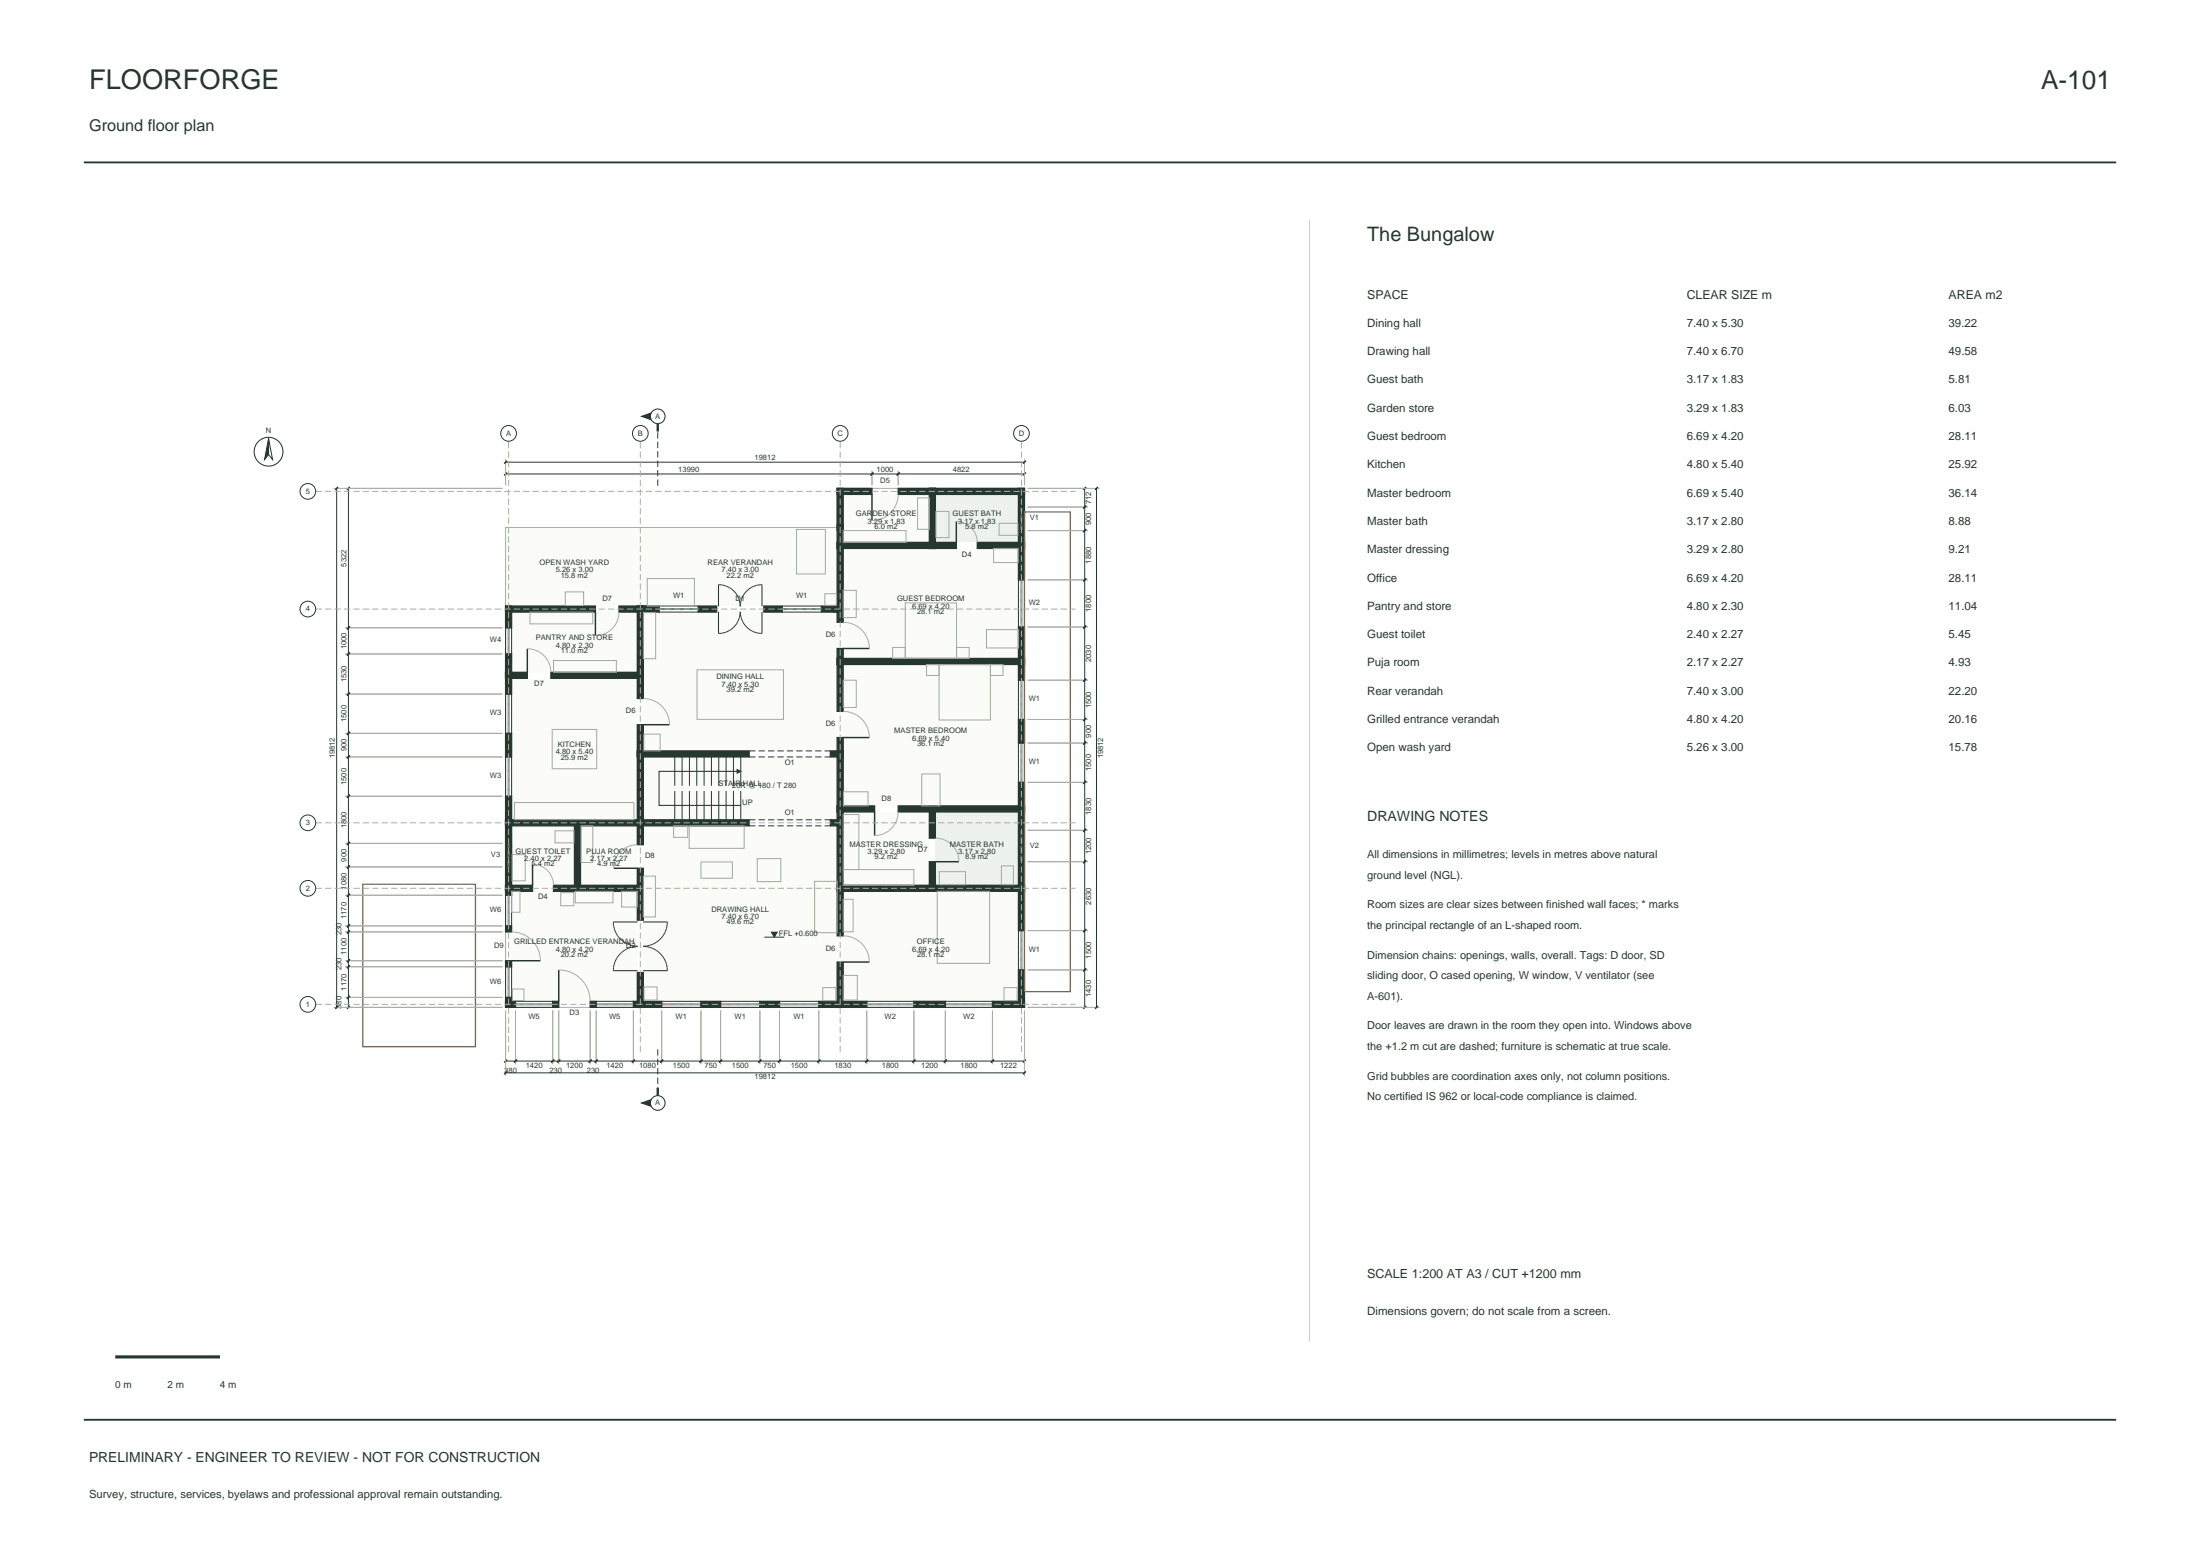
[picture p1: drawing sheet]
<svg xmlns="http://www.w3.org/2000/svg" width="420mm" height="297mm" viewBox="0 0 420 297" stroke-linecap="round" stroke-linejoin="round" font-family="sans-serif">
<path d="M16 31h388M16 271h388" fill="none" stroke="#25372f" stroke-width=".35"/>
<g fill="#fbfbf7">
<path d="M122.8 116.8h37v26.5h-37z" fill-rule="evenodd"/>
<path d="M122.8 157.6h37v33.5h-37z" fill-rule="evenodd"/>
</g>
<path d="M178.6 94.4h15.8v9.1h-15.8z" fill-rule="evenodd" fill="#eef2ef"/>
<g fill="#fbfbf7">
<path d="M161 94.4h16.4v9.1h-16.4z" fill-rule="evenodd"/>
<path d="M161 104.7h33.4v21h-33.4z" fill-rule="evenodd"/>
<path d="M97.7 129.5h24v27h-24z" fill-rule="evenodd"/>
<path d="M161 126.8h33.4v27h-33.4z" fill-rule="evenodd"/>
</g>
<path d="M178.6 155h15.8v14h-15.8z" fill-rule="evenodd" fill="#eef2ef"/>
<g fill="#fbfbf7">
<path d="M161 155h16.4v14h-16.4z" fill-rule="evenodd"/>
<path d="M161 170.1h33.4v21h-33.4z" fill-rule="evenodd"/>
<path d="M97.7 116.8h24v11.5h-24z" fill-rule="evenodd"/>
<path d="M97.7 157.6h12v11.4h-12z" fill-rule="evenodd"/>
<path d="M110.8 157.6h10.9v11.4h-10.9z" fill-rule="evenodd"/>
<path d="M122.8 100.7h37v15h-37z" fill-rule="evenodd"/>
<path d="M122.8 144.5h37v12h-37z" fill-rule="evenodd"/>
<path d="M97.7 170.1h24v21h-24z" fill-rule="evenodd"/>
<path d="M96.5 100.7h26.3v15h-26.3z" fill-rule="evenodd"/>
</g>
<g fill="none" stroke="#a8afa4" stroke-width=".19">
<path d="M63.7 93.2h32.2M96.5 87.6v5M166.5 89.9v2.7M171.5 94.4a5 5 0 0 1-5 5M171.5 89.9v2.7M182.6 99.5a4 4 0 0 1 4 4M195.6 87.6v5M196.2 93.2h13.7M196.2 96.8h11.5M65.9 119.8h30M96.5 100.7h63.3v-7.5h35.8v99.1h-99.1zM118.2 116.8a4.5 4.5 0 0 1-4.5 4.5"/>
<path d="M161 118.8a5 5 0 0 1 5 5M196.2 119.7h11.5M196.2 110.7h11.5M196.2 101.3h11.5M65.9 140h30M65.9 132.5h30M65.9 124.8h30M100.7 123.8a4.5 4.5 0 0 1 4.5 4.5M122.8 133.3a5 5 0 0 1 5 5M161 135.8a5 5 0 0 1 5 5M196.2 137.3h11.5M196.2 129.8h11.5"/>
<path d="M65.9 152h30M65.9 144.5h30M171.5 155a4.5 4.5 0 0 1-4.5 4.5M178.6 160a4.5 4.5 0 0 1 4.5 4.5M196.2 158.5h11.5M196.2 149.3h11.5M196.2 141.8h11.5M65.9 177.9h30M65.9 176.7h30M65.9 170.9h30M65.9 165.5h30M65.9 161h30"/>
<path d="M97.7 177.9a5.5 5.5 0 0 1 5.5 5.5M101.7 165a4 4 0 0 1 4 4M121.7 161.2a4.5 4.5 0 0 0-4.5 4.5M161 178.6a5 5 0 0 1 5 5M196.2 177.6h11.5M196.2 164.5h11.5M63.7 192.3h32.2M65.9 190.4h30M65.9 184.5h30M65.9 183.4h30M96.5 192.9v12.5M98.4 192.9v10.2"/>
<path d="M105.5 192.9v10.2M106.7 185.1a6 6 0 0 1 6 6M106.7 192.9v10.2M112.7 192.9v10.2M113.8 192.9v10.2M120.9 192.9v10.2M126.3 192.9v10.2M133.8 192.9v10.2M137.6 192.9v10.2M145.1 192.9v10.2M148.8 192.9v10.2M156.3 192.9v10.2"/>
<path d="M165.5 192.9v10.2M174.5 192.9v10.2M180.5 192.9v10.2M189.5 192.9v10.2M195.6 192.9v12.5M196.2 192.3h13.7M196.2 185.1h11.5"/>
</g>
<g fill="#25372f" stroke="#25372f" stroke-width=".25">
<path d="M96.5 169h1.2v1.9h-1.2z" fill-rule="evenodd"/>
<path d="M96.5 176.7h1.2v1.2h-1.2z" fill-rule="evenodd"/>
<path d="M96.5 190.4h1.2v1.9h-1.2z" fill-rule="evenodd"/>
<path d="M96.5 183.4h1.2v1.1h-1.2z" fill-rule="evenodd"/>
<path d="M120.9 191.1h1.9v1.2h-1.9z" fill-rule="evenodd"/>
<path d="M112.7 191.1h1.1v1.2h-1.1z" fill-rule="evenodd"/>
<path d="M96.5 191.1h1.9v1.2h-1.9z" fill-rule="evenodd"/>
<path d="M105.5 191.1h1.2v1.2h-1.2z" fill-rule="evenodd"/>
<path d="M96.5 156.5h1.2v13.6h-1.2z" fill-rule="evenodd"/>
<path d="M105.7 169h5.1v1.1h-5.1z" fill-rule="evenodd"/>
<path d="M96.5 169h5.2v1.1h-5.2z" fill-rule="evenodd"/>
<path d="M96.5 128.3h1.2v4.2h-1.2z" fill-rule="evenodd"/>
<path d="M96.5 140h1.2v4.5h-1.2z" fill-rule="evenodd"/>
<path d="M96.5 152h1.2v5.6h-1.2z" fill-rule="evenodd"/>
<path d="M96.5 156.5h14.3v1.1h-14.3z" fill-rule="evenodd"/>
<path d="M96.5 115.7h1.2v4.1h-1.2z" fill-rule="evenodd"/>
<path d="M96.5 124.8h1.2v4.7h-1.2z" fill-rule="evenodd"/>
<path d="M105.2 128.3h17.6v1.2h-17.6z" fill-rule="evenodd"/>
<path d="M96.5 128.3h4.2v1.2h-4.2z" fill-rule="evenodd"/>
<path d="M118.2 115.7h4.6v1.1h-4.6z" fill-rule="evenodd"/>
<path d="M96.5 115.7h17.2v1.1h-17.2z" fill-rule="evenodd"/>
<path d="M109.7 156.5h1.1v13.6h-1.1z" fill-rule="evenodd"/>
<path d="M109.7 169h13.1v1.1h-13.1z" fill-rule="evenodd"/>
<path d="M109.7 156.5h13.1v1.1h-13.1z" fill-rule="evenodd"/>
<path d="M121.7 169h1.1v6.6h-1.1z" fill-rule="evenodd"/>
<path d="M121.7 185.6h1.1v6.7h-1.1z" fill-rule="evenodd"/>
<path d="M156.3 191.1h4.7v1.2h-4.7z" fill-rule="evenodd"/>
<path d="M145.1 191.1h3.7v1.2h-3.7z" fill-rule="evenodd"/>
<path d="M133.8 191.1h3.8v1.2h-3.8z" fill-rule="evenodd"/>
<path d="M121.7 191.1h4.6v1.2h-4.6z" fill-rule="evenodd"/>
<path d="M121.7 156.5h1.1v4.7h-1.1z" fill-rule="evenodd"/>
<path d="M121.7 165.7h1.1v4.4h-1.1z" fill-rule="evenodd"/>
<path d="M121.7 143.3h1.1v14.3h-1.1z" fill-rule="evenodd"/>
<path d="M158.5 156.5h2.5v1.1h-2.5z" fill-rule="evenodd"/>
<path d="M121.7 156.5h21.3v1.1h-21.3z" fill-rule="evenodd"/>
<path d="M121.7 128.3h1.1v5h-1.1z" fill-rule="evenodd"/>
<path d="M121.7 138.3h1.1v6.2h-1.1z" fill-rule="evenodd"/>
<path d="M158.5 143.3h2.5v1.2h-2.5z" fill-rule="evenodd"/>
<path d="M121.7 143.3h21.3v1.2h-21.3z" fill-rule="evenodd"/>
<path d="M121.7 115.7h1.1v13.8h-1.1z" fill-rule="evenodd"/>
<path d="M121.7 115.7h1.7v1.1h-1.7z" fill-rule="evenodd"/>
<path d="M156.8 115.7h3.6v1.1h-3.6z" fill-rule="evenodd"/>
<path d="M133.3 115.7h3.5v1.1h-3.5z" fill-rule="evenodd"/>
<path d="M145.8 115.7h3.5v1.1h-3.5z" fill-rule="evenodd"/>
<path d="M122.2 115.7h3.6v1.1h-3.6z" fill-rule="evenodd"/>
<path d="M159.2 115.7h1.8v1.1h-1.8z" fill-rule="evenodd"/>
<path d="M159.8 169h1.2v9.6h-1.2z" fill-rule="evenodd"/>
<path d="M159.8 183.6h1.2v8.7h-1.2z" fill-rule="evenodd"/>
<path d="M189.5 191.1h6.1v1.2h-6.1z" fill-rule="evenodd"/>
<path d="M174.5 191.1h6v1.2h-6z" fill-rule="evenodd"/>
<path d="M159.8 191.1h5.7v1.2h-5.7z" fill-rule="evenodd"/>
<path d="M159.8 156.5h1.2v13.6h-1.2z" fill-rule="evenodd"/>
<path d="M159.8 169h18.8v1.1h-18.8z" fill-rule="evenodd"/>
<path d="M159.8 153.8h1.2v3.8h-1.2z" fill-rule="evenodd"/>
<path d="M159.8 143.3h1.2v11.7h-1.2z" fill-rule="evenodd"/>
<path d="M171.5 153.8h7.1v1.2h-7.1z" fill-rule="evenodd"/>
<path d="M159.8 153.8h7.2v1.2h-7.2z" fill-rule="evenodd"/>
<path d="M159.8 125.7h1.2v10.1h-1.2z" fill-rule="evenodd"/>
<path d="M159.8 140.8h1.2v3.7h-1.2z" fill-rule="evenodd"/>
<path d="M159.8 115.7h1.2v3.1h-1.2z" fill-rule="evenodd"/>
<path d="M159.8 123.8h1.2v3h-1.2z" fill-rule="evenodd"/>
<path d="M159.8 125.7h35.8v1.1h-35.8z" fill-rule="evenodd"/>
<path d="M159.8 115.1h1.2v1.7h-1.2z" fill-rule="evenodd"/>
<path d="M159.8 103.5h1.2v12.8h-1.2z" fill-rule="evenodd"/>
<path d="M159.8 100.1h1.2v4.6h-1.2z" fill-rule="evenodd"/>
<path d="M159.8 93.2h1.2v8.1h-1.2z" fill-rule="evenodd"/>
<path d="M159.8 103.5h18.8v1.2h-18.8z" fill-rule="evenodd"/>
<path d="M171.5 93.2h7.1v1.2h-7.1z" fill-rule="evenodd"/>
<path d="M159.8 93.2h6.7v1.2h-6.7z" fill-rule="evenodd"/>
<path d="M177.4 153.8h1.2v6.2h-1.2z" fill-rule="evenodd"/>
<path d="M177.4 164.5h1.2v5.6h-1.2z" fill-rule="evenodd"/>
<path d="M177.4 169h18.2v1.1h-18.2z" fill-rule="evenodd"/>
<path d="M177.4 153.8h18.2v1.2h-18.2z" fill-rule="evenodd"/>
<path d="M177.4 93.2h1.2v11.5h-1.2z" fill-rule="evenodd"/>
<path d="M186.6 103.5h9v1.2h-9z" fill-rule="evenodd"/>
<path d="M177.4 103.5h5.2v1.2h-5.2z" fill-rule="evenodd"/>
<path d="M177.4 93.2h18.2v1.2h-18.2z" fill-rule="evenodd"/>
<path d="M194.4 169h1.2v8.6h-1.2z" fill-rule="evenodd"/>
<path d="M194.4 185.1h1.2v7.2h-1.2z" fill-rule="evenodd"/>
<path d="M194.4 153.8h1.2v16.3h-1.2z" fill-rule="evenodd"/>
<path d="M194.4 125.7h1.2v4.1h-1.2z" fill-rule="evenodd"/>
<path d="M194.4 137.3h1.2v4.5h-1.2z" fill-rule="evenodd"/>
<path d="M194.4 149.3h1.2v5.7h-1.2z" fill-rule="evenodd"/>
<path d="M194.4 103.5h1.2v7.2h-1.2z" fill-rule="evenodd"/>
<path d="M194.4 119.7h1.2v7.1h-1.2z" fill-rule="evenodd"/>
<path d="M194.4 93.2h1.2v11.5h-1.2z" fill-rule="evenodd"/>
</g>
<g fill="none" stroke="#25372f" stroke-width=".19">
<path d="M51.3 83.7l.7 4-.7-.9zM64.3 93.2v99.1M66.5 93.2v99.1M96.5 90.5h99.1M96.5 88.2h99.1M194.4 96.8h1.2M207.1 93.2v99.1M209.3 93.2v99.1M96.5 119.8h1.2v5h-1.2zM125.8 115.7h7.5v1.1h-7.5zM149.3 115.7h7.5v1.1h-7.5zM194.4 101.3h1.2"/>
<path d="M194.4 110.7h1.2v9h-1.2zM96.5 132.5h1.2v7.5h-1.2zM194.4 129.8h1.2v7.5h-1.2zM96.5 144.5h1.2v7.5h-1.2zM128.8 144.5v5.5M128.8 151v5.5M130.2 144.5v5.5M130.2 151v5.5M131.6 144.5v5.5M131.6 151v5.5M133 144.5v5.5M133 151v5.5"/>
<path d="M134.4 144.5v5.5M134.4 151v5.5M135.8 144.5v5.5M135.8 151v5.5M137.2 144.5v5.5M137.2 151v5.5M138.6 144.5v5.5M138.6 151v5.5M140 144.5v5.5M140 151v5.5M141.4 144.5v5.5M141.4 151v5.5"/>
<path d="M194.4 141.8h1.2v7.5h-1.2zM194.4 158.5h1.2M96.5 170.9h1.2v5.8h-1.2zM96.5 165.5h1.2M96.5 161h1.2M145.9 178.9h3.8M194.4 177.6h1.2v7.5h-1.2zM194.4 164.5h1.2M96.5 184.5h1.2v5.9h-1.2zM98.4 191.1h7.1v1.2h-7.1zM113.8 191.1h7.1v1.2h-7.1zM126.3 191.1h7.5v1.2h-7.5z"/>
<path d="M137.6 191.1h7.5v1.2h-7.5zM148.8 191.1h7.5v1.2h-7.5zM165.5 191.1h9v1.2h-9zM180.5 191.1h9v1.2h-9zM96.5 202.5h99.1M96.5 204.8h99.1"/>
<circle cx="58.8" cy="93.8" r="1.5"/>
<circle cx="97.1" cy="82.7" r="1.5"/>
<circle cx="122.2" cy="82.7" r="1.5"/>
<circle cx="160.4" cy="82.7" r="1.5"/>
<circle cx="195" cy="82.7" r="1.5"/>
<circle cx="58.8" cy="116.3" r="1.5"/>
<circle cx="58.8" cy="157.1" r="1.5"/>
<circle cx="58.8" cy="169.6" r="1.5"/>
<circle cx="58.8" cy="191.7" r="1.5"/>
</g>
<g fill="none" stroke="#5f7d78" stroke-width=".19">
<path d="M97 119.8v5M97.2 119.8v5M125.8 116.2h7.5M125.8 116.3h7.5M149.3 116.2h7.5M149.3 116.3h7.5M194.9 110.7v9M195.1 110.7v9M97 132.5v7.5M97.2 132.5v7.5M194.9 129.8v7.5M195.1 129.8v7.5"/>
<path d="M97 144.5v7.5M97.2 144.5v7.5M194.9 141.8v7.5M195.1 141.8v7.5M97 170.9v5.8M97.2 170.9v5.8M194.9 177.6v7.5M195.1 177.6v7.5M97 184.5v5.9M97.2 184.5v5.9M98.4 191.8h7.1M98.4 191.6h7.1"/>
<path d="M113.8 191.8h7.1M113.8 191.6h7.1M126.3 191.8h7.5M126.3 191.6h7.5M137.6 191.8h7.5M137.6 191.6h7.5M148.8 191.8h7.5M148.8 191.6h7.5M165.5 191.8h9M165.5 191.6h9M180.5 191.8h9M180.5 191.6h9"/>
</g>
<g fill="none" stroke="#25372f" stroke-width=".19" stroke-dasharray="1.2 .6" stroke-linecap="butt">
<path d="M125.6 92.7v-10.3M137.4 111.6h-.2M137.7 111.6h-.3M138 111.7l-.3-.1M138.2 111.7h-.2M138.5 111.8l-.3-.1M138.8 111.9l-.3-.1M139 112l-.2-.1M139.2 112.2l-.2-.2M139.5 112.3l-.3-.1M139.7 112.5l-.2-.2M139.9 119.9l-.2 .2"/>
<path d="M139.9 112.6l-.2-.1M140.1 119.7l-.2 .2M140.1 112.8l-.2-.2M140.3 119.5l-.2 .2M140.3 113l-.2-.2M140.4 119.3l-.1 .2M140.4 113.2l-.1-.2M140.6 119.1l-.2 .2M140.6 113.4l-.2-.2M140.7 118.8l-.1 .3M140.7 113.7l-.1-.3M140.9 118.6l-.2 .2"/>
<path d="M140.9 113.9l-.2-.2M141 118.4l-.1 .2M141 114.1l-.1-.2M141.1 118.1l-.1 .3M141.1 114.4l-.1-.3M141.2 117.8l-.1 .3M141.2 114.7l-.1-.3M141.2 117.6v.2M141.2 114.9v-.2M141.3 117.3l-.1 .3M141.3 115.2l-.1-.3M141.3 117.1v.2"/>
<path d="M141.3 115.5v-.3M141.3 116.8v.3M141.3 115.7v-.2M141.3 117.1l.1 .2M141.3 115.5l.1-.3M141.4 117.3v.3M141.4 115.2v-.3M141.4 117.6l.1 .2M141.4 114.9l.1-.2M141.5 117.8l.1 .3M141.5 114.7l.1-.3M141.6 118.1l.1 .3"/>
<path d="M141.6 114.4l.1-.3M141.7 118.4l.1 .2M141.7 114.1l.1-.2M141.8 118.6l.1 .2M141.8 113.9l.1-.2M141.9 118.8l.1 .3M141.9 113.7l.1-.3M142 119.1l.2 .2M142 113.4l.2-.2M142.2 119.3l.2 .2M142.2 113.2l.2-.2M142.4 119.5l.1 .2"/>
<path d="M142.4 113l.1-.2M142.5 119.7l.2 .2M142.5 112.8l.2-.2M142.7 119.9l.3 .2M142.7 112.6l.3-.1M143 112.5l.2-.2M143.2 112.3l.2-.1M143.4 112.2l.2-.2M143.6 112l.3-.1M143.9 111.9l.2-.1M144.1 111.8l.3-.1M144.4 111.7h.3"/>
<path d="M144.7 111.7l.2-.1M144.9 111.6h.3M145.2 111.6h.3M194.4 101.3v-4.5M195.6 101.3v-4.5M137.4 120.9h-.2M137.7 120.9h-.3M138 120.8l-.3 .1M138.2 120.8h-.2M138.5 120.7l-.3 .1M138.8 120.6l-.3 .1M139 120.5l-.2 .1"/>
<path d="M139.2 120.4l-.2 .1M139.5 120.2l-.3 .2M139.7 120.1l-.2 .1M143 120.1l.2 .1M143.2 120.2l.2 .2M143.4 120.4l.2 .1M143.6 120.5l.3 .1M143.9 120.6l.2 .1M144.1 120.7l.3 .1M144.4 120.8h.3M144.7 120.8l.2 .1M144.9 120.9h.3"/>
<path d="M145.2 120.9h.3M143 144.5h15.5M143 143.3h15.5M143 156.5h15.5M143 157.6h15.5M96.5 165.5v-4.5M97.7 165.5v-4.5M117.1 176.3v-.3M117.1 176.6v-.3M117.2 176.9l-.1-.3M117.2 177.2v-.3M117.3 177.5l-.1-.3"/>
<path d="M117.4 177.8l-.1-.3M117.6 178l-.2-.2M117.7 178.3l-.1-.3M117.9 178.6l-.2-.3M118 178.8l-.1-.2M118.2 179l-.2-.2M118.4 179.3l-.2-.3M118.7 179.5l-.3-.2M118.9 179.7l-.2-.2M119.1 179.8l-.2-.1M119.4 180l-.3-.2M125.1 180l.2-.2"/>
<path d="M125.3 179.8l.3-.1M125.6 179.7l.2-.2M125.8 179.5l.2-.2M126 179.3l.3-.3M126.3 179l.1-.2M126.4 178.8l.2-.2M126.6 178.6l.2-.3M126.8 178.3l.1-.3M126.9 178l.1-.2M127 177.8l.2-.3M127.2 177.5v-.3M127.2 177.2l.1-.3"/>
<path d="M127.3 176.9l.1-.3M127.4 176.6v-.3M127.4 176.3v-.3M194.4 164.5v-6M195.6 164.5v-6M117.1 185v.3M117.1 184.7v.3M117.2 184.4l-.1 .3M117.2 184.1v.3M117.3 183.8l-.1 .3M117.4 183.5l-.1 .3M117.6 183.2l-.2 .3"/>
<path d="M117.7 183l-.1 .2M117.9 182.7l-.2 .3M118 182.5l-.1 .2M118.2 182.2l-.2 .3M118.4 182l-.2 .2M118.7 181.8l-.3 .2M118.9 181.6l-.2 .2M119.1 181.4l-.2 .2M119.4 181.3l-.3 .1M119.7 181.1l-.3 .2M119.7 180.1l-.3-.1M119.9 181l-.2 .1"/>
<path d="M119.9 180.3l-.2-.2M120.2 180.9l-.3 .1M120.2 180.4l-.3-.1M120.5 180.8l-.3 .1M120.5 180.5l-.3-.1M120.8 180.7l-.3 .1M120.8 180.5h-.3M121.1 180.7h-.3M121.1 180.6l-.3-.1M121.4 180.7h-.3M121.4 180.6h-.3M121.7 180.7h-.3"/>
<path d="M121.7 180.6h-.3M122.8 180.7h.3M122.8 180.6h.3M123.1 180.7h.3M123.1 180.6h.3M123.4 180.7h.3M123.4 180.6l.3-.1M123.7 180.7l.3 .1M123.7 180.5h.3M124 180.8l.3 .1M124 180.5l.3-.1M124.3 180.9l.2 .1"/>
<path d="M124.3 180.4l.2-.1M124.5 181l.3 .1M124.5 180.3l.3-.2M124.8 181.1l.3 .2M124.8 180.1l.3-.1M125.1 181.3l.2 .1M125.3 181.4l.3 .2M125.6 181.6l.2 .2M125.8 181.8l.2 .2M126 182l.3 .2M126.3 182.2l.1 .3M126.4 182.5l.2 .2"/>
<path d="M126.6 182.7l.2 .3M126.8 183l.1 .2M126.9 183.2l.1 .3M127 183.5l.2 .3M127.2 183.8v.3M127.2 184.1l.1 .3M127.3 184.4l.1 .3M127.4 184.7v.3M127.4 185v.3M125.6 200.3v7.3"/>
</g>
<g fill="none" stroke="#25372f" stroke-width=".2">
<path d="M137.2 111.6v4.1M137.2 116.8v4.1M145.5 111.6v4.1M145.5 116.8v4.1M141.4 147.2h-15.6v6.5h15.6M117.1 176h4.6M122.8 176h4.6M117.1 185.3h4.6M122.8 185.3h4.6"/>
<circle cx="125.6" cy="79.5" r="1.4"/>
<circle cx="51.3" cy="86.2" r="2.75"/>
<circle cx="125.6" cy="210.5" r="1.4"/>
</g>
<g fill="none" stroke="#25372f" stroke-width=".28">
<path d="M64.5 92.9l-.5 .6M66.8 92.9l-.6 .6M96.8 90.2l-.6 .5M96.8 87.9l-.6 .6M166.5 94.4v5M166.7 90.2l-.5 .5M171.7 90.2l-.5 .5M182.6 99.5v4M195.9 90.2l-.6 .5M195.9 87.9l-.6 .6M207.4 96.5l-.6 .6M207.4 92.9l-.6 .6"/>
<path d="M209.6 92.9l-.5 .6M66.8 119.6l-.6 .5M113.7 116.8v4.5M207.4 119.4l-.6 .6M207.4 110.4l-.6 .6M207.4 101l-.6 .6M66.8 139.7l-.6 .6M66.8 132.2l-.6 .6M66.8 124.6l-.6 .5M100.7 123.8v4.5M122.8 138.3h5M161 123.8h5"/>
<path d="M207.4 137.1l-.6 .5M207.4 129.6l-.6 .5M66.8 151.7l-.6 .6M66.8 144.2l-.6 .6M161 140.8h5M167 155v4.5M207.4 158.2l-.6 .6M207.4 149.1l-.6 .5M207.4 141.6l-.6 .5M66.8 177.6l-.6 .6M66.8 176.5l-.6 .5M66.8 170.6l-.6 .6"/>
<path d="M66.8 165.2l-.6 .6M66.8 160.7l-.6 .6M101.7 165v4M117.2 165.7h4.5M178.6 164.5h4.5M207.4 177.4l-.6 .5M207.4 164.2l-.6 .6M64.5 192l-.5 .6M66.8 192l-.6 .6M66.8 190.1l-.6 .6M66.8 184.3l-.6 .5M66.8 183.1l-.6 .6"/>
<path d="M97.7 183.4h5.5M106.7 185.1v6M161 183.6h5M207.4 192l-.6 .6M207.4 184.9l-.6 .5M209.6 192l-.5 .6M96.8 202.3l-.6 .5M96.8 204.5l-.6 .6M98.7 202.3l-.6 .5M105.8 202.3l-.6 .5M106.9 202.3l-.5 .5M112.9 202.3l-.5 .5"/>
<path d="M114.1 202.3l-.6 .5M121.2 202.3l-.6 .5M126.6 202.3l-.6 .5M134.1 202.3l-.6 .5M137.8 202.3l-.5 .5M145.3 202.3l-.5 .5M149.1 202.3l-.6 .5M156.6 202.3l-.6 .5M165.7 202.3l-.5 .5M174.7 202.3l-.5 .5M180.7 202.3l-.5 .5M189.7 202.3l-.5 .5"/>
<path d="M195.9 202.3l-.6 .5M195.9 204.5l-.6 .6"/>
</g>
<path d="M194.9 101.3v-4.5M195.1 101.3v-4.5M97 165.5v-4.5M97.2 165.5v-4.5M194.9 164.5v-6M195.1 164.5v-6" fill="none" stroke="#5f7d78" stroke-width=".19" stroke-dasharray="1.2 .6" stroke-linecap="butt"/>
<g fill="#25372f" stroke="#25372f" stroke-width=".19">
<path d="M140.7 146.9l.7 .3-.7 .4z"/>
<path d="M147.3 177.9h1.1l-.6 1z"/>
<path d="M122.5 210.5l1.7-.6v1.2z"/>
<path d="M122.5 79.5l1.7-.6v1.2z"/>
<path d="M51.3 83.7v3.1l-.8 .9z"/>
</g>
<g fill="none" stroke="#a3aaa1" stroke-width=".19">
<path d="M175.2 95h2.2v6h-2.2zM178.7 97.6h2.5v5h-2.5zM190.7 99.9h3.6v2.3h-3.6zM101.2 116.8h12v2.3h-12zM107.9 113h3.5v2.6h-3.5zM122.8 116.9h2.4v8.8h-2.4zM123.6 110.4h9v5.3h-9zM152.1 101.1h5.5v8.5h-5.5zM157.5 113.3h2.2v2.2h-2.2zM161 101.3h12v2.2h-12zM161 112.7h2.5v5.2h-2.5zM172.8 115.1h9.8v10.6h-9.8z"/>
<path d="M189.7 104.7h4.7v2.7h-4.7zM105.4 139.2h8.5v7.5h-8.5zM105.7 126.1h12v2.2h-12zM133.1 127.9h16.5v9.4h-16.5zM161 129.8h2.5v5.2h-2.5zM170.4 123.6h2.4v2.1h-2.4zM176.9 126.8h2.4v2.1h-2.4zM179.3 126.8h9.8v10.6h-9.8zM182.6 123.6h2.4v2.1h-2.4zM188.3 120.2h6.1v3.5h-6.1zM189.1 126.8h2.4v2.1h-2.4zM98.2 153.2h22.8v3.3h-22.8z"/>
<path d="M106 158.6h3.6v2.3h-3.6zM110.9 157.6h2.3v7h-2.3zM122.9 140.1h3.1v3.2h-3.1zM128.6 157.6h2.7v2.2h-2.7zM131.6 157.6h10.5v4.3h-10.5zM161 155.5h3v10.5h-3zM161 151.1h4.7v2.7h-4.7zM176 147.7h3.5v6.1h-3.5zM97.7 170.1h1.6v4h-1.6zM97.8 163.1h2.5v5h-2.5zM107 170.4h2.5v2.5h-2.5zM109.8 170.1h7.2v2.2h-7.2z"/>
<path d="M118.7 170.1h3v3h-3zM122.8 167.2h2.3v7.8h-2.3zM133.8 164.5h6v3.1h-6zM144.6 163.9h4.5v4.4h-4.5zM155.5 168.2h4.3v9.8h-4.3zM161 166h13.5v3h-13.5zM161 171.7h1.9v6.2h-1.9zM178.9 170.1h10v13.8h-10zM179.3 166.4h5v2.5h-5zM191.2 165.3h2.3v3.6h-2.3zM97.8 188.8h2.2v2.2h-2.2zM122.9 188.4h2.5v2.5h-2.5z"/>
<path d="M157.1 188.5h2.5v2.5h-2.5zM161 186.2h2.7v4.7h-2.7zM191.7 188.5h2.5v2.5h-2.5z"/>
</g>
<path d="M195.6 97.7h8.7v91.6h-8.7zM69.3 168.8h21.5v31h-21.5z" fill="none" stroke="#9e653f" stroke-width=".25"/>
<path d="M60.3 93.8h145M60.3 116.3h145M60.3 157.1h145M60.3 169.6h145M60.3 191.7h145M97.1 200.8v-116.6M122.2 200.8v-116.6M160.4 200.8v-116.6M195 200.8v-116.6" fill="none" stroke="#a8afa4" stroke-width=".19" stroke-dasharray="1.2 .6" stroke-linecap="butt"/>
<path d="M125.6 80.9v1.5M125.6 207.6v1.5" fill="none" stroke="#25372f" stroke-width=".45"/>
<path d="M250 42v214" fill="none" stroke="#c9d0c7" stroke-width=".2"/>
<path d="M22 259h20" fill="none" stroke="#25372f" stroke-width=".6"/>
<text font-size="5.2" fill="#25372f" x="17" y="17">FLOORFORGE</text>
<text font-size="5" fill="#25372f" x="389.7" y="17">A-101</text>
<text font-size="3.8" fill="#25372f" x="261" y="46">The Bungalow</text>
<text font-size="3.1" fill="#25372f" x="17" y="25">Ground floor plan</text>
<text font-size="2.7" fill="#25372f" x="261" y="156.8">DRAWING NOTES</text>
<text font-size="2.6" fill="#25372f" x="17" y="279">PRELIMINARY - ENGINEER TO REVIEW - NOT FOR CONSTRUCTION</text>
<text font-size="2.4" fill="#25372f" x="261" y="244">SCALE 1:200 AT A3 / CUT +1200 mm</text>
<g font-size="2.3" fill="#25372f">
<text x="261" y="57">SPACE</text>
<text x="322" y="57">CLEAR SIZE m</text>
<text x="372" y="57">AREA m2</text>
</g>
<g font-size="2.2" fill="#25372f">
<text x="261" y="62.4">Dining hall</text>
<text x="322" y="62.4">7.40 x 5.30</text>
<text x="372" y="62.4">39.22</text>
<text x="261" y="67.8">Drawing hall</text>
<text x="322" y="67.8">7.40 x 6.70</text>
<text x="372" y="67.8">49.58</text>
<text x="261" y="73.2">Guest bath</text>
<text x="322" y="73.2">3.17 x 1.83</text>
<text x="372" y="73.2">5.81</text>
<text x="261" y="78.6">Garden store</text>
<text x="322" y="78.6">3.29 x 1.83</text>
<text x="372" y="78.6">6.03</text>
<text x="261" y="84">Guest bedroom</text>
<text x="261" y="89.4">Kitchen</text>
<text x="322" y="84">6.69 x 4.20</text>
<text x="322" y="89.4">4.80 x 5.40</text>
<text x="372" y="84">28.11</text>
<text x="372" y="89.4">25.92</text>
<text x="261" y="94.8">Master bedroom</text>
<text x="322" y="94.8">6.69 x 5.40</text>
<text x="372" y="94.8">36.14</text>
<text x="261" y="100.2">Master bath</text>
<text x="322" y="100.2">3.17 x 2.80</text>
<text x="372" y="100.2">8.88</text>
<text x="261" y="105.6">Master dressing</text>
<text x="322" y="105.6">3.29 x 2.80</text>
<text x="372" y="105.6">9.21</text>
<text x="261" y="111">Office</text>
<text x="322" y="111">6.69 x 4.20</text>
<text x="372" y="111">28.11</text>
<text x="261" y="116.4">Pantry and store</text>
<text x="322" y="116.4">4.80 x 2.30</text>
<text x="372" y="116.4">11.04</text>
<text x="261" y="121.8">Guest toilet</text>
<text x="322" y="121.8">2.40 x 2.27</text>
<text x="372" y="121.8">5.45</text>
<text x="261" y="127.2">Puja room</text>
<text x="322" y="127.2">2.17 x 2.27</text>
<text x="372" y="127.2">4.93</text>
<text x="261" y="132.6">Rear verandah</text>
<text x="261" y="138">Grilled entrance verandah</text>
<text x="322" y="132.6">7.40 x 3.00</text>
<text x="322" y="138">4.80 x 4.20</text>
<text x="372" y="132.6">22.20</text>
<text x="372" y="138">20.16</text>
<text x="261" y="143.4">Open wash yard</text>
<text x="322" y="143.4">5.26 x 3.00</text>
<text x="372" y="143.4">15.78</text>
<text x="261" y="251">Dimensions govern; do not scale from a screen.</text>
</g>
<g font-size="2.1" fill="#25372f">
<text x="261" y="163.8">All dimensions in millimetres; levels in metres above natural</text>
<text x="261" y="167.7">ground level (NGL).</text>
<text x="261" y="173.4">Room sizes are clear sizes between finished wall faces; * marks</text>
<text x="261" y="177.3">the principal rectangle of an L-shaped room.</text>
<text x="261" y="183">Dimension chains: openings, walls, overall. Tags: D door, SD</text>
<text x="261" y="186.9">sliding door, O cased opening, W window, V ventilator (see</text>
<text x="261" y="190.8">A-601).</text>
<text x="261" y="196.5">Door leaves are drawn in the room they open into. Windows above</text>
<text x="261" y="200.4">the +1.2 m cut are dashed; furniture is schematic at true scale.</text>
<text x="261" y="206.1">Grid bubbles are coordination axes only, not column positions.</text>
<text x="261" y="210">No certified IS 962 or local-code compliance is claimed.</text>
<text x="17" y="286">Survey, structure, services, byelaws and professional approval remain outstanding.</text>
</g>
<g font-size="1.9" fill="#25372f">
<text x="22" y="265">0 m</text>
<text x="32" y="265">2 m</text>
<text x="42" y="265">4 m</text>
</g>
<g font-size="1.4" fill="#25372f">
<text x="50.7" y="82.6">N</text>
<text x="96.6" y="83.2">A</text>
<text x="121.8" y="83.2">B</text>
<text x="125.1" y="79.9">A</text>
<text x="159.9" y="83.2">C</text>
<text x="194.5" y="83.2">D</text>
<text x="144" y="87.9">19812</text>
<text x="58.4" y="94.2">5</text>
<text x="129.5" y="90.1">13990</text>
<text x="167.4" y="90.1">1000</text>
<text x="168" y="92.3">D5</text>
<text x="181.9" y="90.1">4822</text>
<text x="163.4" y="98.6">GARDEN STORE</text>
<text x="165.6" y="100">3.29 x 1.83</text>
<text x="167" y="101">6.0 m2</text>
<text x="181.9" y="98.6">GUEST BATH</text>
<text x="182.9" y="100">3.17 x 1.83</text>
<text x="184.3" y="101">5.8 m2</text>
<text x="196.6" y="99.3">V1</text>
<text x="208.3" y="100.2" transform="rotate(-90 208.3 100.2)">900</text>
<text x="208.3" y="96.2" transform="rotate(-90 208.3 96.2)">712</text>
<text x="103" y="107.8">OPEN WASH YARD</text>
<text x="135.1" y="107.8">REAR VERANDAH</text>
<text x="183.6" y="106.2">D4</text>
<text x="208.3" y="107.6" transform="rotate(-90 208.3 107.6)">1880</text>
<text x="66.2" y="108.1" transform="rotate(-90 66.2 108.1)">5322</text>
<text x="106.1" y="109.2">5.26 x 3.00</text>
<text x="107.1" y="110.2">15.8 m2</text>
<text x="137.7" y="109.2">7.40 x 3.00</text>
<text x="138.7" y="110.2">22.2 m2</text>
<text x="58.4" y="116.7">4</text>
<text x="115" y="114.7">D7</text>
<text x="128.5" y="114.1">W1</text>
<text x="140.4" y="114.7">D1</text>
<text x="152" y="114.1">W1</text>
<text x="171.3" y="114.8">GUEST BEDROOM</text>
<text x="174.1" y="116.2">6.69 x 4.20</text>
<text x="175.1" y="117.2">28.1 m2</text>
<text x="196.4" y="115.5">W2</text>
<text x="208.3" y="116.8" transform="rotate(-90 208.3 116.8)">1800</text>
<text x="66.2" y="123.9" transform="rotate(-90 66.2 123.9)">1000</text>
<text x="93.5" y="122.6">W4</text>
<text x="102.3" y="122.2">PANTRY AND STORE</text>
<text x="106.1" y="123.6">4.80 x 2.30</text>
<text x="107.1" y="124.6">11.0 m2</text>
<text x="157.6" y="121.6">D6</text>
<text x="66.2" y="130.3" transform="rotate(-90 66.2 130.3)">1530</text>
<text x="102" y="131">D7</text>
<text x="136.8" y="129.7">DINING HALL</text>
<text x="137.7" y="131.1">7.40 x 5.30</text>
<text x="208.3" y="126.4" transform="rotate(-90 208.3 126.4)">2030</text>
<text x="66.2" y="137.8" transform="rotate(-90 66.2 137.8)">1500</text>
<text x="93.5" y="136.5">W3</text>
<text x="119.5" y="136.1">D6</text>
<text x="138.7" y="132.1">39.2 m2</text>
<text x="196.4" y="133.9">W1</text>
<text x="208.3" y="135.2" transform="rotate(-90 208.3 135.2)">1500</text>
<text x="66.2" y="143.4" transform="rotate(-90 66.2 143.4)">900</text>
<text x="106.1" y="144">4.80 x 5.40</text>
<text x="106.5" y="142.6">KITCHEN</text>
<text x="157.6" y="138.6">D6</text>
<text x="170.7" y="139.9">MASTER BEDROOM</text>
<text x="174.1" y="141.3">6.69 x 5.40</text>
<text x="175.1" y="142.4">36.1 m2</text>
<text x="208.3" y="140.8" transform="rotate(-90 208.3 140.8)">900</text>
<text x="63.9" y="144.8" transform="rotate(-90 63.9 144.8)">19812</text>
<text x="66.2" y="149.8" transform="rotate(-90 66.2 149.8)">1500</text>
<text x="93.5" y="148.5">W3</text>
<text x="107.1" y="145">25.9 m2</text>
<text x="149.8" y="146">O1</text>
<text x="196.4" y="145.9">W1</text>
<text x="208.3" y="147.2" transform="rotate(-90 208.3 147.2)">1500</text>
<text x="210.6" y="144.8" transform="rotate(-90 210.6 144.8)">19812</text>
<text x="137.2" y="150.1">STAIR HALL</text>
<text x="139.8" y="150.5">20R @ 180 / T 280</text>
<text x="141.7" y="153.7">UP</text>
<text x="149.8" y="155.5">O1</text>
<text x="168.3" y="152.9">D8</text>
<text x="208.3" y="155.5" transform="rotate(-90 208.3 155.5)">1830</text>
<text x="58.4" y="157.5">3</text>
<text x="66.2" y="158.1" transform="rotate(-90 66.2 158.1)">1800</text>
<text x="162.2" y="161.6">MASTER DRESSING</text>
<text x="181.3" y="161.6">MASTER BATH</text>
<text x="196.6" y="161.8">V2</text>
<text x="66.2" y="164.4" transform="rotate(-90 66.2 164.4)">900</text>
<text x="93.7" y="163.5">V3</text>
<text x="98.4" y="162.9">GUEST TOILET</text>
<text x="100.1" y="164.3">2.40 x 2.27</text>
<text x="101.5" y="165.4">5.4 m2</text>
<text x="111.9" y="162.9">PUJA ROOM</text>
<text x="112.7" y="164.3">2.17 x 2.27</text>
<text x="114" y="165.4">4.9 m2</text>
<text x="123.1" y="163.8">D8</text>
<text x="165.6" y="163">3.29 x 2.80</text>
<text x="167" y="164">9.2 m2</text>
<text x="175.2" y="162.5">D7</text>
<text x="182.9" y="163">3.17 x 2.80</text>
<text x="184.3" y="164">8.9 m2</text>
<text x="208.3" y="163.1" transform="rotate(-90 208.3 163.1)">1200</text>
<text x="58.4" y="170">2</text>
<text x="66.2" y="169.8" transform="rotate(-90 66.2 169.8)">1080</text>
<text x="102.7" y="171.7">D4</text>
<text x="135.8" y="174">DRAWING HALL</text>
<text x="208.3" y="172.7" transform="rotate(-90 208.3 172.7)">2630</text>
<text x="65.2" y="178.5" transform="rotate(-90 65.2 178.5)">230</text>
<text x="66.2" y="175.4" transform="rotate(-90 66.2 175.4)">1170</text>
<text x="93.5" y="174.1">W6</text>
<text x="137.7" y="175.4">7.40 x 6.70</text>
<text x="138.7" y="176.4">49.6 m2</text>
<text x="148.7" y="178.6">FFL +0.600</text>
<text x="65.2" y="185.2" transform="rotate(-90 65.2 185.2)">230</text>
<text x="66.2" y="182.2" transform="rotate(-90 66.2 182.2)">1100</text>
<text x="94.3" y="180.9">D9</text>
<text x="98.1" y="180.2">GRILLED ENTRANCE VERANDAH</text>
<text x="106.1" y="181.6">4.80 x 4.20</text>
<text x="107.1" y="182.7">20.2 m2</text>
<text x="119.5" y="180.9">D2</text>
<text x="157.6" y="181.4">D6</text>
<text x="174.1" y="181.6">6.69 x 4.20</text>
<text x="175" y="180.2">OFFICE</text>
<text x="175.1" y="182.7">28.1 m2</text>
<text x="196.4" y="181.7">W1</text>
<text x="208.3" y="183" transform="rotate(-90 208.3 183)">1500</text>
<text x="66.2" y="189.1" transform="rotate(-90 66.2 189.1)">1170</text>
<text x="93.5" y="187.8">W6</text>
<text x="208.3" y="190.3" transform="rotate(-90 208.3 190.3)">1430</text>
<text x="58.4" y="192.2">1</text>
<text x="65.2" y="192.5" transform="rotate(-90 65.2 192.5)">380</text>
<text x="100.9" y="194.5">W5</text>
<text x="108.7" y="193.8">D3</text>
<text x="116.3" y="194.5">W5</text>
<text x="129" y="194.5">W1</text>
<text x="140.2" y="194.5">W1</text>
<text x="151.5" y="194.5">W1</text>
<text x="168.9" y="194.5">W2</text>
<text x="183.9" y="194.5">W2</text>
<text x="100.4" y="203.8">1420</text>
<text x="108.1" y="203.8">1200</text>
<text x="115.8" y="203.8">1420</text>
<text x="122" y="203.8">1080</text>
<text x="128.5" y="203.8">1500</text>
<text x="134.5" y="203.8">750</text>
<text x="139.7" y="203.8">1500</text>
<text x="145.7" y="203.8">750</text>
<text x="151" y="203.8">1500</text>
<text x="159.3" y="203.8">1830</text>
<text x="168.4" y="203.8">1800</text>
<text x="175.9" y="203.8">1200</text>
<text x="183.4" y="203.8">1800</text>
<text x="190.9" y="203.8">1222</text>
<text x="96.3" y="204.8">380</text>
<text x="104.9" y="204.8">230</text>
<text x="112" y="204.8">230</text>
<text x="144" y="206">19812</text>
<text x="125.1" y="211">A</text>
</g>
</svg>
